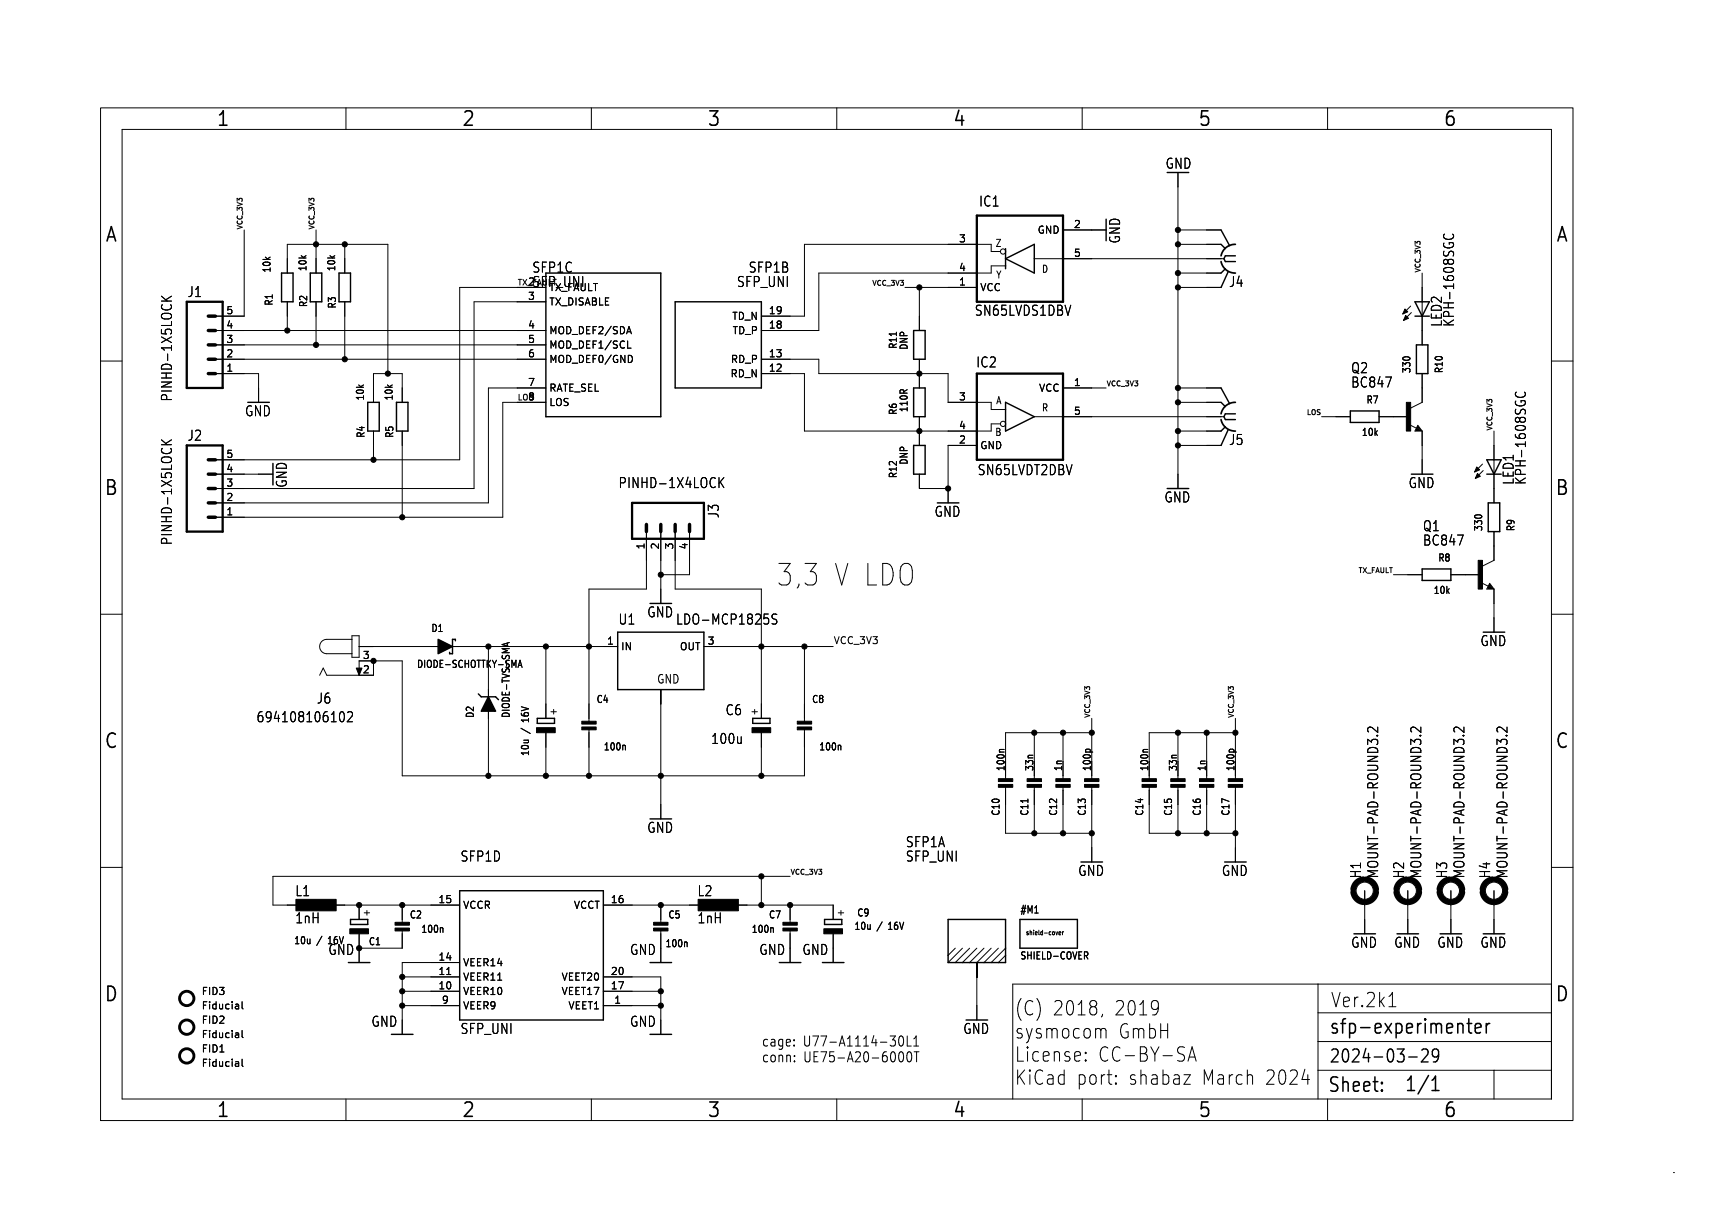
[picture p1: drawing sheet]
<svg xmlns="http://www.w3.org/2000/svg" width="306mm" height="217mm" viewBox="0 0 306 217" stroke-linecap="round" stroke-linejoin="round" font-family="sans-serif">
<g fill="none" stroke="#000" stroke-width=".18">
<path d="M17.8 19.1h260.3v179h-260.3zM61.2 19.1v3.8M104.6 19.1v3.8M148 19.1v3.8M191.3 19.1v3.8M234.7 19.1v3.8M21.6 22.9h252.7v171.4h-252.7zM208.3 30.5v55.9M28.5 53.2h1.8M28.5 52.4l1.1 .8M30.3 52.4l-1 .6M38.1 58.4h58.4"/>
<path d="M43.2 40.7v15.2h-5.1M50.8 48.3v-5.1h17.8v22.9M50.8 53.4v5M55.9 40.7v7.6M55.9 53.4v7.6M61 43.2v5.1M61 53.4v10.1M96.5 53.4h-12.7v33h-45.7M96.5 50.8h-15.2v30.5h-43.2M110.9 58.7h.6M111.2 57.8l.4 1.2M160 50.8h12.7"/>
<path d="M162.6 50.8v7.6M176.8 44.5h-1.5v-1.3h-33.1v12.7h-7.6M177.8 47h-2.5v1.3h-30.5v10.1h-10.2M182.9 45.7h33.5M188 40.7h7.6M208.3 50.8h7.6M208.3 43.2h7.6M208.3 48.3h7.6M208.3 40.7h7.6M249.4 54.1l-1.4 1.4M249.6 55.3l-1.4 1.4M251.5 48.3v12.7"/>
<path d="M255.4 41.4l-.1 .1a.51 .51 0 0 0 .4 .8h.6a.68 .68 0 0 0 .7-.6l-.2-.3M17.8 63.8h3.8M28.5 78.6h1.8M28.5 77.8l1.1 .8M30.3 77.8l-1 .6M38.1 66.1h7.6v5M38.1 63.5h58.4M38.1 61h58.4M66 71.1v-5h5.1v5M66 76.2v5.1M71.1 76.2v15.3M96.5 71.1h-7.6v20.4h-50.8"/>
<path d="M96.5 68.6h-10.1v20.3h-48.3M111 61.6h.6M111.6 62.9l.2 .5-.2 .6M134.6 66.1h7.6v10.1h33.1v-1.2h1.5M134.6 63.5h10.2v2.6h22.8v5h7.7v1.3h2.5M162.6 63.5v5.1M162.6 73.7v5.1M172.7 78.8h-5.1v10.1M182.9 73.7h33.5M188 68.6h7.6M208.3 68.6h7.6M208.3 71.1h7.6"/>
<path d="M208.3 76.2h7.6M208.3 78.8h7.6M233.7 73.7h5.1M243.8 73.7h5.1M249.2 75.1l1.3 .6M250.7 75.2l.8 1h-1.3zM251.5 66.1v5l-2.1 1.1M251.5 76.2v7.6M264.2 76.2v12.7M268.1 69.3l-.1 .1a.51 .51 0 0 0 .4 .8l.6 .1a.68 .68 0 0 0 .7-.7l-.2-.3M274.3 63.8h3.8M38.1 83.8h10.2"/>
<path d="M114.3 94v10.2h-10.2v23.6M116.8 94v12.7M119.4 94v10.2h15.2v22.8M121.9 94v7.6h-5.1M127.1 84.4v1.8M127.3 85.2l.7 1M128 84.4l-.9 1.1M162.6 83.8v2.6h5M262.1 82.1l-1.4 1.4M262.3 83.2l-1.4 1.4M264.2 94v5.1l-2.1 1M17.8 108.6h3.8"/>
<path d="M62.2 113.1h-4.4a1.27 1.27 0 0 0-1.3 1.2 1.27 1.27 0 0 0 1.3 1.3h4.4M62.2 112.4h1.3v3.8h-1.3zM63.5 114.3h45.7M63.5 119.4v-2.5h7.6v20.3h71.1v-8.4M66 116.9v2.5h-8.2l-.7-1.3-.6 1.3M86.4 114.3v22.9M89.7 113.7v.5M90.1 113.6l-1.3 .4 1.3 .3M91.6 118l.4-1.3 .3 1.3M91.7 117.7h.5M96.5 114.3v12.7M124.5 114.3h22.8"/>
<path d="M137.4 108.7l-.6-.1-.3 .3 .1 .4 .7 .4v.5l-.2 .2-.6-.1M142.2 114.3v13.5M246.4 101.6h5.1M256.5 101.6h5.1M261.9 103l1.3 .7M263.4 103.1l.8 1.1h-1.3zM264.2 104.2v7.6M274.3 108.6h3.8M60 126.5l.2-.5 .3-.1a1.23 1.23 0 0 1 0 1.7l-.3-.1-.2-.5M61.5 126l.2-.1h.3l.3 .1v.4v.2l-.9 1h.9M96.5 129.6v7.6M104.1 128.8v8.4"/>
<path d="M110.4 131.8l.2 .2v.6M116.8 121.9v22.9M134.6 129.6v7.6M148.5 131.8l.2 .2v.6M177.6 132.5h-.7l-.2 .2M177.8 139v8.3h15.2M182.9 129.6v8.3M182.9 139v8.3M188 129.6v8.3M188 139v8.3M192 132.6l.2-.1 .5 .1M193 127v10.9"/>
<path d="M193 139v13.4M193 129.6h-15.2v8.3M203 132.5h-.7l-.2 .2M203.2 139v8.3h15.2M208.3 129.6v8.3M208.3 139v8.3M213.4 129.6v8.3M213.4 139v8.3M217.4 132.6l.2-.1 .5 .1M218.4 129.6h-15.2v8.3M218.4 127v10.9M218.4 139v13.4"/>
<path d="M243.4 130.1h.2M243.6 128.6v.9l-1-.9h-.3h-.3l-.2 .3v.3l.2 .2M251.1 130.1h.1M251.2 128.6v.9l-1-.9h-.2h-.4l-.2 .3v.3l.2 .2M258.7 130.1h.1M258.8 128.6v.9l-1-.9h-.2h-.4l-.1 .3v.3l.1 .2M266.3 130.1h.2M266.5 128.6v.9l-1-.9h-.3h-.3l-.2 .3v.3l.2 .2M17.8 153.4h3.8M134.6 155v5M139.7 155h-91.4v5h5M241.3 157.5v7.6"/>
<path d="M248.9 157.5v7.6M256.5 157.5v7.6M264.2 157.5v7.6M274.3 153.4h3.8M42.1 177.6l.1 .8M42.2 178.3l-.1 .1M42.2 177.9h-.1M42.8 177.1v1.1l.2 .2M58.4 160h22.9M63.5 160v2.6M63.5 165.1v5.1M71.1 160v3.3"/>
<path d="M71.1 164.4v3.3h-7.6M71.1 177.8h10.2M71.1 175.3h10.2M71.1 172.7h10.2M78.2 164l.1 .2v.7M79 172.3h.7M81.3 170.2h-10.2v12.7M106.7 172.7h10.1v10.2M106.7 160h17.8M106.7 177.8h10.1M106.7 175.3h10.1M116.8 160v3.3"/>
<path d="M116.8 164.4v5.8M121.3 166.6l.2 .2v.6M129.5 160h17.8v2.6M136.6 164l.1 .2v.7M139.7 160v3.3M139.7 164.4v5.8M147.3 165.1v5.1M168.9 167.7l-1.3 1.2M170.2 167.7l-2.6 2.5M171.4 167.7l-2.5 2.5M172.7 167.7l-2.5 2.5M174 167.7l-2.6 2.5"/>
<path d="M175.3 167.7l-2.6 2.5v10.2M176.5 167.7l-2.5 2.5M177.8 168.9l-1.3 1.3M177.8 167.7l-2.5 2.5M183 161.5h.6M186.7 164.8l.1 .5 .2-.5M187.2 165h.4l-.1-.2-.3 .1 .1 .4h.2M187.9 164.8v.5M188.1 164.8l-.2 .1M191.7 168.3h.5l.2 .3-.1 .3-.6 .1M192 169l.4 .6M194.9 179.3l-.2 .5"/>
<path d="M204.7 177.2l.1 .2-.1 1.5M204.8 178l-.1 .3M233 174v20.3M233 179.1h41.3M245.6 178h1.2M274.3 174h-95.2v20.3M42.1 182.7l.1 .8M42.1 187.8l.1 .8M42.2 183.4l-.1 .1M42.2 182.9l-.1 .1M42.2 188.5l-.1 .1M42.2 188l-.1 .1"/>
<path d="M42.8 182.2v1.1l.2 .2M42.8 187.3v1.1l.2 .2M61.2 194.3v3.8M104.6 194.3v3.8M140.4 184.8v.2M140.4 183.9v.1M140.5 187.6v.2M140.5 186.7v.1M148 194.3v3.8M159.1 183.3l.3-.1a1.23 1.23 0 0 1 0 1.8h-.1a1.32 1.32 0 0 1-.2-1.7zM159.1 186.1l.3-.1a1.23 1.23 0 0 1 0 1.8l-.3-.1M160.4 183.2v1.8h.7"/>
<path d="M160.6 186.1l.2-.1a1.23 1.23 0 0 1 0 1.8h-.1a1.32 1.32 0 0 1-.1-1.7zM161.6 183.7l.4-.5v1.8M161.6 185h.8M161.6 186h.9M162.1 186v1.8M191.3 194.3v3.8M192 187.4l.1 .1-.1 .1M192 187.4l-.1 .1 .1 .1M192 186.1v.2M192 187.4v.2M192 186.1l.1 .1-.1 .1M192 186.1l-.1 .1 .1 .1"/>
<path d="M194.6 182.2l.3-.3 .6 .1 .1 1.6M197.3 191.5l.1 .1-.1 .1M197.3 191.5l-.1 .1 .1 .1M197.3 190.2v.2M197.3 191.5v.2M197.3 190.2l.1 .1-.1 .1M197.3 190.2l-.1 .1 .1 .1M209.3 190h1.2l-1.2 1.7h1.2M210.1 187.6l.7-2.5 .7 2.5M210.3 186.9h1M230.2 190.9h1.3M233 184.2h41.3"/>
<path d="M233 189.3h41.3M234.7 194.3v3.8M264.2 189.3v5M295.9 207.3h.1"/>
<circle cx="177.4" cy="44.5" r=".46"/>
<circle cx="177.4" cy="75" r=".46"/>
<circle cx="241.3" cy="157.5" r="1.52"/>
<circle cx="248.9" cy="157.5" r="1.52"/>
<circle cx="256.5" cy="157.5" r="1.52"/>
<circle cx="264.2" cy="157.5" r="1.52"/>
</g>
<g fill="none" stroke="#000" stroke-width=".51">
<circle cx="33" cy="176.6" r="1.27"/>
<circle cx="33" cy="186.7" r="1.27"/>
<circle cx="33" cy="181.6" r="1.27"/>
</g>
<path d="M172.7 38.1h15.3v15.3h-15.3zM33 53.4h6.4v15.2h-6.4zM33 78.8h6.4v15.2h-6.4zM172.7 66.1h15.3v15.2h-15.3zM111.8 88.9h12.7v6.4h-12.7z" fill="none" stroke="#000" stroke-width=".41"/>
<g fill="none" stroke="#000" stroke-width=".61">
<path d="M36.8 58.4h1.3M36.8 55.9h1.3M36.8 66.1h1.3M36.8 63.5h1.3M36.8 61h1.3M36.8 91.5h1.3M36.8 88.9h1.3M36.8 86.4h1.3M36.8 83.8h1.3M36.8 81.3h1.3M114.3 92.7v1.3M116.8 92.7v1.3"/>
<path d="M119.4 92.7v1.3M121.9 92.7v1.3"/>
</g>
<g fill="none" stroke="#000" stroke-width=".25">
<path d="M49.8 48.3h2v5.1h-2zM54.9 48.3h2v5.1h-2zM59.9 48.3h2.1v5.1h-2.1zM96.5 48.3h20.3v25.4h-20.3zM119.4 53.4h15.2v15.2h-15.2zM161.5 58.4h2.1v5.1h-2.1zM177.8 44v3.5M177.8 45.7l5.1-2.5v5.1zM215.9 40.7l1.5 2.8M215.9 43.2l.8 .8M216.7 47.5l-.8 .8M217.2 48l-1.3 2.8"/>
<path d="M218.4 45.2h-1.7l-.3 .5 .3 .6h1.7M250.2 53.4h2.5l-1.2 2.5zM250.2 55.9h2.5M65 71.1h2.1v5.1h-2.1zM70.1 71.1h2v5.1h-2zM161.5 68.6h2.1v5.1h-2.1zM161.5 78.8h2.1v5h-2.1zM177.8 71.1l5.1 2.6-5.1 2.5zM215.9 68.6l1.5 2.8M215.9 71.1l.8 .8M216.7 75.5l-.8 .7M217.2 76l-1.3 2.8"/>
<path d="M218.4 73.2h-1.7l-.3 .5 .3 .5h1.7M238.8 72.7h5v2h-5zM250.4 61h2.1v5.1h-2.1zM250.7 75.7l.1 .3h-.4l.3-.5 .5 .6h-.8M262.9 83.8h2.5M262.9 81.3h2.5l-1.2 2.5zM263.1 88.9h2.1v5.1h-2.1zM80.5 113.3v-.2h-.5v2.5h-.5v-.3M109.2 111.8h15.3v10.1h-15.3zM251.5 100.6h5v2h-5zM263.4 103.7l.1 .2h-.4l.3-.5 .5 .6h-.8M84.6 122.7l.5 .5h2.5l.5 .5"/>
<path d="M95 127h3v.9h-3zM133.1 127h3v.9h-3zM81.3 157.5h25.4v22.9h-25.4zM61.6 170.2h3.8M62 162.6h3v.9h-3zM114.9 170.2h3.8M137.8 170.2h3.8M145.4 170.2h3.8M145.8 162.6h3v.9h-3zM167.6 162.6h10.2v7.6h-10.2zM180.3 162.6h10.2v5.1h-10.2zM69.2 182.9h3.8"/>
<path d="M114.9 182.9h3.8"/>
</g>
<path d="M77.5 113.1l2.5 1.2-2.5 1.3zM86.4 123.2l1.2 2.6h-2.5z" fill="#000" stroke="#000" stroke-width=".25"/>
<g fill="#000" stroke="#000" stroke-width=".18">
<path d="M248.4 54.6l.5 .5-.9 .4zM248.5 55.8l.5 .5-.8 .4zM248.7 71.1h.7v5.1h-.7zM261.1 82.6l.5 .5-.9 .4zM261.2 83.7l.5 .5-.8 .4zM63 118.1h1l-.5 1.3zM261.4 99.1h.7v5.1h-.7zM94.9 128.7h3.3v.9h-3.3zM102.9 127.5h2.5v.5h-2.5zM102.9 128.5h2.5v.6h-2.5zM133 128.7h3.3v.9h-3.3zM141 127.5h2.5v.5h-2.5z"/>
<path d="M141 128.5h2.5v.6h-2.5zM176.5 137.7h2.6v.5h-2.6zM176.5 138.7h2.6v.5h-2.6zM181.6 137.7h2.5v.5h-2.5zM181.6 138.7h2.5v.5h-2.5zM186.7 137.7h2.5v.5h-2.5zM186.7 138.7h2.5v.5h-2.5zM191.8 137.7h2.5v.5h-2.5zM191.8 138.7h2.5v.5h-2.5zM201.9 137.7h2.6v.5h-2.6zM201.9 138.7h2.6v.5h-2.6zM207 137.7h2.5v.5h-2.5z"/>
<path d="M207 138.7h2.5v.5h-2.5zM212.1 137.7h2.5v.5h-2.5zM212.1 138.7h2.5v.5h-2.5zM217.2 137.7h2.5v.5h-2.5zM217.2 138.7h2.5v.5h-2.5zM52.3 159h7.1v2.1h-7.1zM61.8 164.2h3.4v.9h-3.4zM69.8 163.1h2.6v.5h-2.6zM69.8 164.1h2.6v.5h-2.6zM115.6 163.1h2.5v.5h-2.5zM115.6 164.1h2.5v.5h-2.5zM123.4 159h7.2v2.1h-7.2z"/>
<path d="M138.4 163.1h2.6v.5h-2.6zM138.4 164.1h2.6v.5h-2.6zM145.7 164.2h3.3v.9h-3.3z"/>
<circle cx="50.8" cy="58.4" r=".46"/>
<circle cx="55.9" cy="43.2" r=".46"/>
<circle cx="61" cy="43.2" r=".46"/>
<circle cx="162.6" cy="50.8" r=".46"/>
<circle cx="208.3" cy="43.2" r=".46"/>
<circle cx="208.3" cy="48.3" r=".46"/>
<circle cx="208.3" cy="40.7" r=".46"/>
<circle cx="208.3" cy="50.8" r=".46"/>
<circle cx="55.9" cy="61" r=".46"/>
<circle cx="61" cy="63.5" r=".46"/>
<circle cx="68.6" cy="66.1" r=".46"/>
<circle cx="162.6" cy="66.1" r=".46"/>
<circle cx="162.6" cy="76.2" r=".46"/>
<circle cx="208.3" cy="68.6" r=".46"/>
<circle cx="208.3" cy="76.2" r=".46"/>
<circle cx="208.3" cy="78.8" r=".46"/>
<circle cx="208.3" cy="71.1" r=".46"/>
<circle cx="66" cy="81.3" r=".46"/>
<circle cx="71.1" cy="91.5" r=".46"/>
<circle cx="167.6" cy="86.4" r=".46"/>
<circle cx="66" cy="116.9" r=".46"/>
<circle cx="86.4" cy="114.3" r=".46"/>
<circle cx="96.5" cy="114.3" r=".46"/>
<circle cx="104.1" cy="114.3" r=".46"/>
<circle cx="116.8" cy="101.6" r=".46"/>
<circle cx="134.6" cy="114.3" r=".46"/>
<circle cx="142.2" cy="114.3" r=".46"/>
<circle cx="86.4" cy="137.2" r=".46"/>
<circle cx="96.5" cy="137.2" r=".46"/>
<circle cx="104.1" cy="137.2" r=".46"/>
<circle cx="116.8" cy="137.2" r=".46"/>
<circle cx="134.6" cy="137.2" r=".46"/>
<circle cx="182.9" cy="129.6" r=".46"/>
<circle cx="188" cy="129.6" r=".46"/>
<circle cx="193" cy="129.6" r=".46"/>
<circle cx="208.3" cy="129.6" r=".46"/>
<circle cx="213.4" cy="129.6" r=".46"/>
<circle cx="218.4" cy="129.6" r=".46"/>
<circle cx="134.6" cy="155" r=".46"/>
<circle cx="182.9" cy="147.3" r=".46"/>
<circle cx="188" cy="147.3" r=".46"/>
<circle cx="193" cy="147.3" r=".46"/>
<circle cx="208.3" cy="147.3" r=".46"/>
<circle cx="213.4" cy="147.3" r=".46"/>
<circle cx="218.4" cy="147.3" r=".46"/>
<circle cx="63.5" cy="167.7" r=".46"/>
<circle cx="63.5" cy="160" r=".46"/>
<circle cx="71.1" cy="177.8" r=".46"/>
<circle cx="71.1" cy="172.7" r=".46"/>
<circle cx="71.1" cy="160" r=".46"/>
<circle cx="71.1" cy="175.3" r=".46"/>
<circle cx="116.8" cy="177.8" r=".46"/>
<circle cx="116.8" cy="160" r=".46"/>
<circle cx="116.8" cy="175.3" r=".46"/>
<circle cx="134.6" cy="160" r=".46"/>
<circle cx="139.7" cy="160" r=".46"/>
</g>
<g fill="none" stroke="#000" stroke-width="1">
<path d="M239.3 157.8a2.05 2.05 0 0 0 1.7 1.7M241 155.5a2.05 2.05 0 0 0-1.7 1.8M241.6 155.5a2.05 2.05 0 0 1 1.7 1.8M243.3 157.8a2.05 2.05 0 0 1-1.7 1.7M246.9 157.8a2.05 2.05 0 0 0 1.8 1.7M248.7 155.5a2.05 2.05 0 0 0-1.8 1.8M249.2 155.5a2.05 2.05 0 0 1 1.8 1.8M251 157.8a2.05 2.05 0 0 1-1.8 1.7M254.5 157.8a2.05 2.05 0 0 0 1.8 1.7M256.3 155.5a2.05 2.05 0 0 0-1.8 1.8M256.8 155.5a2.05 2.05 0 0 1 1.8 1.8M258.6 157.8a2.05 2.05 0 0 1-1.8 1.7"/>
<path d="M262.1 157.8a2.05 2.05 0 0 0 1.8 1.7M263.9 155.5a2.05 2.05 0 0 0-1.8 1.8M264.4 155.5a2.05 2.05 0 0 1 1.8 1.8M266.2 157.8a2.05 2.05 0 0 1-1.8 1.7"/>
</g>
<path d="M244.3 192.7l.1 .1-.1 .2M244.3 191.4l.1 .1-.1 .1M253.2 192.8h1.2M253.2 191l.6-.7v2.5M259.4 181h.8M259.7 180.1v2.2l.1 .3 .4 .1M260.8 181.8l1.1-.2-.1-.5-.6-.1-.4 .3 .1 1.3 .3 .1 .6-.1M262.8 181v1.7M263.4 181a.56 .56 0 0 0-.6 .5" fill="none" stroke="#000" stroke-width=".27"/>
<path d="M249.1 186.9h1.5M251.4 185.7l.3-.2h.4a.65 .65 0 0 1 .3 1l-1.1 1.3h1.2M254.4 186.5l-.4 .4-.6-.1-.1-.3v-.6l.1-.3 .6-.1 .3 .2a1.64 1.64 0 0 1-.5 2.1h-.4" fill="none" stroke="#000" stroke-width=".24"/>
<path d="M215.9 46.3a2.54 2.54 0 0 0 2.5 2M218.4 43.2a2.54 2.54 0 0 0-2.5 2M215.9 74.2a2.54 2.54 0 0 0 2.5 2M218.4 71.1a2.54 2.54 0 0 0-2.5 2.1" fill="none" stroke="#000" stroke-width=".3"/>
<g font-size="5.3">
<text x="137.2" y="103.9">3,3</text>
<text x="147.1" y="103.9">V LDO</text>
</g>
<g font-size="3.5">
<text x="38.2" y="22.7">1</text>
<text x="81.6" y="22.7">2</text>
<text x="125" y="22.7">3</text>
<text x="168.4" y="22.7">4</text>
<text x="211.8" y="22.7">5</text>
<text x="255.1" y="22.7">6</text>
<text x="18.5" y="43.2">A</text>
<text x="275" y="43.2">A</text>
<text x="18.3" y="87.9">B</text>
<text x="274.9" y="87.9">B</text>
<text x="18.3" y="132.7">C</text>
<text x="274.9" y="132.7">C</text>
<text x="18.3" y="177.5">D</text>
<text x="179.3" y="179.8">(C)</text>
<text x="186" y="179.8">2018,</text>
<text x="197" y="179.8">2019</text>
<text x="235.2" y="178.3">Ver.2k1</text>
<text x="274.9" y="177.5">D</text>
<text x="179.3" y="183.9">sysmocom</text>
<text x="197.6" y="183.9">GmbH</text>
<text x="234.9" y="183.2">sfp-experimenter</text>
<text x="179.3" y="188">License:</text>
<text x="194.1" y="188">CC-BY-SA</text>
<text x="38.2" y="197.9">1</text>
<text x="81.6" y="197.9">2</text>
<text x="125" y="197.9">3</text>
<text x="168.4" y="197.9">4</text>
<text x="179.3" y="192.1">KiCad</text>
<text x="190.2" y="192.1">port:</text>
<text x="199.4" y="192.1">shabaz</text>
<text x="211.8" y="197.9">5</text>
<text x="212.4" y="192.1">March</text>
<text x="223.6" y="192.1">2024</text>
<text x="234.7" y="193.5">Sheet:</text>
<text x="248.3" y="193.3">1/1</text>
<text x="255.1" y="197.9">6</text>
</g>
<text font-size="3.2" x="234.9" y="188.2">2024-03-29</text>
<g font-size="2.5">
<text x="206" y="30.1">GND</text>
<text x="173" y="36.7">IC1</text>
<text x="198.3" y="43.2" transform="rotate(-90 198.3 43.2)">GND</text>
<text x="33.1" y="52.7">J1</text>
<text x="94" y="48.4">SFP1C</text>
<text x="94" y="51">SFP_UNI</text>
<text x="130.2" y="51">SFP_UNI</text>
<text x="132.3" y="48.4">SFP1B</text>
<text x="217.2" y="51">J4</text>
<text x="172.3" y="56">SN65LVDS1DBV</text>
<text x="255.2" y="57.9" transform="rotate(-90 255.2 57.9)">LED2</text>
<text x="257.3" y="57.9" transform="rotate(-90 257.3 57.9)">KPH-1608SGC</text>
<text x="172.5" y="65.2">IC2</text>
<text x="30.6" y="71.1" transform="rotate(-90 30.6 71.1)">PINHD-1X5LOCK</text>
<text x="238.8" y="66.2">Q2</text>
<text x="238.8" y="68.7">BC847</text>
<text x="43.2" y="73.8">GND</text>
<text x="33.1" y="78.1">J2</text>
<text x="217.2" y="78.9">J5</text>
<text x="50.9" y="86.3" transform="rotate(-90 50.9 86.3)">GND</text>
<text x="109.3" y="86.5">PINHD-1X4LOCK</text>
<text x="172.8" y="84.2">SN65LVDT2DBV</text>
<text x="205.8" y="89.1">GND</text>
<text x="249" y="86.5">GND</text>
<text x="267.9" y="85.8" transform="rotate(-90 267.9 85.8)">LED1</text>
<text x="270" y="85.8" transform="rotate(-90 270 85.8)">KPH-1608SGC</text>
<text x="127.3" y="91.7" transform="rotate(-90 127.3 91.7)">J3</text>
<text x="165.2" y="91.6">GND</text>
<text x="251.5" y="94.1">Q1</text>
<text x="30.6" y="96.5" transform="rotate(-90 30.6 96.5)">PINHD-1X5LOCK</text>
<text x="251.5" y="96.7">BC847</text>
<text x="109.3" y="110.7">U1</text>
<text x="114.4" y="109.4">GND</text>
<text x="119.4" y="110.7">LDO-MCP1825S</text>
<text x="261.7" y="114.5">GND</text>
<text x="55.9" y="124.6">J6</text>
<text x="45.3" y="127.9">694108106102</text>
<text x="125.7" y="131.8">100u</text>
<text x="128.2" y="126.7">C6</text>
<text x="114.4" y="147.5">GND</text>
<text x="81.3" y="152.6">SFP1D</text>
<text x="160.1" y="152.6">SFP_UNI</text>
<text x="160.1" y="150">SFP1A</text>
<text x="190.6" y="155.1">GND</text>
<text x="216" y="155.1">GND</text>
<text x="240.9" y="155.4" transform="rotate(-90 240.9 155.4)">H1</text>
<text x="243.9" y="155.4" transform="rotate(-90 243.9 155.4)">MOUNT-PAD-ROUND3.2</text>
<text x="248.5" y="155.4" transform="rotate(-90 248.5 155.4)">H2</text>
<text x="251.5" y="155.4" transform="rotate(-90 251.5 155.4)">MOUNT-PAD-ROUND3.2</text>
<text x="256.1" y="155.4" transform="rotate(-90 256.1 155.4)">H3</text>
<text x="259.1" y="155.4" transform="rotate(-90 259.1 155.4)">MOUNT-PAD-ROUND3.2</text>
<text x="263.7" y="155.4" transform="rotate(-90 263.7 155.4)">H4</text>
<text x="266.8" y="155.4" transform="rotate(-90 266.8 155.4)">MOUNT-PAD-ROUND3.2</text>
<text x="52.1" y="158.7">L1</text>
<text x="123.2" y="158.7">L2</text>
<text x="52.1" y="163.5">1nH</text>
<text x="123.2" y="163.5">1nH</text>
<text x="238.8" y="167.8">GND</text>
<text x="246.4" y="167.8">GND</text>
<text x="254.1" y="167.8">GND</text>
<text x="261.7" y="167.8">GND</text>
<text x="58" y="169.1">GND</text>
<text x="111.3" y="169.1">GND</text>
<text x="134.2" y="169.1">GND</text>
<text x="141.8" y="169.1">GND</text>
<text x="65.6" y="181.8">GND</text>
<text x="81.3" y="183">SFP_UNI</text>
<text x="111.3" y="181.8">GND</text>
<text x="134.6" y="185.2">cage:</text>
<text x="142" y="185.2">U77-A1114-30L1</text>
<text x="170.2" y="183">GND</text>
<text x="134.6" y="188">conn:</text>
<text x="142" y="188">UE75-A20-6000T</text>
</g>
<text font-size="2.1" x="116.1" y="121.1">GND</text>
<g font-size="1.8">
<text x="183.4" y="41.5">GND</text>
<text x="189.8" y="40.4">2</text>
<text x="169.5" y="43">3</text>
<text x="175.9" y="43.9">Z</text>
<text x="189.8" y="45.5">5</text>
<text x="48" y="48.3" transform="rotate(-90 48 48.3)">10k</text>
<text x="54.4" y="48.1" transform="rotate(-90 54.4 48.1)">10k</text>
<text x="59.5" y="48.1" transform="rotate(-90 59.5 48.1)">10k</text>
<text x="93.3" y="50.6">2</text>
<text x="93.3" y="53.1">3</text>
<text x="97" y="51.7">TX_FAULT</text>
<text x="169.5" y="50.6">1</text>
<text x="169.5" y="48">4</text>
<text x="173.2" y="51.7">VCC</text>
<text x="176" y="49.5">Y</text>
<text x="184.1" y="48.4">D</text>
<text x="39.9" y="58.2">4</text>
<text x="39.9" y="55.7">5</text>
<text x="48.4" y="54.2" transform="rotate(-90 48.4 54.2)">R1</text>
<text x="54.5" y="54.4" transform="rotate(-90 54.5 54.4)">R2</text>
<text x="59.6" y="54.7" transform="rotate(-90 59.6 54.7)">R3</text>
<text x="93.3" y="58.2">4</text>
<text x="97" y="54.2">TX_DISABLE</text>
<text x="97" y="59.3">MOD_DEF2/SDA</text>
<text x="129.4" y="56.8">TD_N</text>
<text x="129.4" y="59.3">TD_P</text>
<text x="135.8" y="58.2">18</text>
<text x="135.8" y="55.7">19</text>
<text x="39.9" y="65.8">1</text>
<text x="39.9" y="63.3">2</text>
<text x="39.9" y="60.7">3</text>
<text x="93.3" y="60.7">5</text>
<text x="93.3" y="63.3">6</text>
<text x="97" y="61.8">MOD_DEF1/SCL</text>
<text x="97" y="64.4">MOD_DEF0/GND</text>
<text x="129.1" y="64.4">RD_P</text>
<text x="135.8" y="65.8">12</text>
<text x="135.8" y="63.3">13</text>
<text x="158.8" y="61.8" transform="rotate(-90 158.8 61.8)">R11</text>
<text x="160.7" y="61.9" transform="rotate(-90 160.7 61.9)">DNP</text>
<text x="64.6" y="70.9" transform="rotate(-90 64.6 70.9)">10k</text>
<text x="69.6" y="70.9" transform="rotate(-90 69.6 70.9)">10k</text>
<text x="93.3" y="68.4">7</text>
<text x="93.3" y="70.9">8</text>
<text x="97" y="69.5">RATE_SEL</text>
<text x="129.1" y="66.9">RD_N</text>
<text x="169.5" y="70.9">3</text>
<text x="176" y="71.7">A</text>
<text x="183.6" y="69.5">VCC</text>
<text x="189.8" y="68.4">1</text>
<text x="241.5" y="71.6">R7</text>
<text x="249.6" y="66.1" transform="rotate(-90 249.6 66.1)">330</text>
<text x="255.3" y="66.1" transform="rotate(-90 255.3 66.1)">R10</text>
<text x="64.7" y="77.5" transform="rotate(-90 64.7 77.5)">R4</text>
<text x="69.8" y="77.5" transform="rotate(-90 69.8 77.5)">R5</text>
<text x="97" y="72">LOS</text>
<text x="158.8" y="73.5" transform="rotate(-90 158.8 73.5)">R6</text>
<text x="160.7" y="73" transform="rotate(-90 160.7 73)">110R</text>
<text x="169.5" y="76">4</text>
<text x="175.9" y="77.3">B</text>
<text x="184.1" y="73">R</text>
<text x="189.8" y="73.4">5</text>
<text x="240.7" y="77.3">10k</text>
<text x="39.9" y="83.6">4</text>
<text x="39.9" y="81.1">5</text>
<text x="160.7" y="82.3" transform="rotate(-90 160.7 82.3)">DNP</text>
<text x="169.5" y="78.5">2</text>
<text x="173.2" y="79.6">GND</text>
<text x="39.9" y="88.7">2</text>
<text x="39.9" y="86.1">3</text>
<text x="158.8" y="84.7" transform="rotate(-90 158.8 84.7)">R12</text>
<text x="39.9" y="91.2">1</text>
<text x="262.3" y="94" transform="rotate(-90 262.3 94)">330</text>
<text x="268" y="94" transform="rotate(-90 268 94)">R9</text>
<text x="114" y="97.3" transform="rotate(-90 114 97.3)">1</text>
<text x="116.6" y="97.3" transform="rotate(-90 116.6 97.3)">2</text>
<text x="119.1" y="97.3" transform="rotate(-90 119.1 97.3)">3</text>
<text x="121.7" y="97.3" transform="rotate(-90 121.7 97.3)">4</text>
<text x="254.2" y="99.5">R8</text>
<text x="253.4" y="105.2">10k</text>
<text x="76.2" y="112">D1</text>
<text x="64.1" y="119.2">2</text>
<text x="64.1" y="116.6">3</text>
<text x="73.6" y="118.3">DIODE-SCHOTTKY-SMA</text>
<text x="107.2" y="114.1">1</text>
<text x="109.7" y="115.2">IN</text>
<text x="120.1" y="115.2">OUT</text>
<text x="125" y="114.1">3</text>
<text x="105.4" y="124.5">C4</text>
<text x="143.5" y="124.5">C8</text>
<text x="84" y="127.1" transform="rotate(-90 84 127.1)">D2</text>
<text x="90.3" y="127.1" transform="rotate(-90 90.3 127.1)">DIODE-TVS-SMA</text>
<text x="93.7" y="129.7" transform="rotate(-90 93.7 129.7)">/</text>
<text x="93.7" y="127.5" transform="rotate(-90 93.7 127.5)">16V</text>
<text x="98.7" y="126.6" transform="rotate(-90 98.7 126.6)">+</text>
<text x="134.2" y="126.6" transform="rotate(-90 134.2 126.6)">+</text>
<text x="93.7" y="133.8" transform="rotate(-90 93.7 133.8)">10u</text>
<text x="106.7" y="132.9">100n</text>
<text x="144.8" y="132.9">100n</text>
<text x="177.8" y="136.4" transform="rotate(-90 177.8 136.4)">100n</text>
<text x="182.9" y="136.4" transform="rotate(-90 182.9 136.4)">33n</text>
<text x="188" y="136.4" transform="rotate(-90 188 136.4)">1n</text>
<text x="193.1" y="136.4" transform="rotate(-90 193.1 136.4)">100p</text>
<text x="203.2" y="136.4" transform="rotate(-90 203.2 136.4)">100n</text>
<text x="208.3" y="136.4" transform="rotate(-90 208.3 136.4)">33n</text>
<text x="213.4" y="136.4" transform="rotate(-90 213.4 136.4)">1n</text>
<text x="218.5" y="136.4" transform="rotate(-90 218.5 136.4)">100p</text>
<text x="177" y="144.3" transform="rotate(-90 177 144.3)">C10</text>
<text x="182" y="144.3" transform="rotate(-90 182 144.3)">C11</text>
<text x="187.1" y="144.3" transform="rotate(-90 187.1 144.3)">C12</text>
<text x="192.2" y="144.3" transform="rotate(-90 192.2 144.3)">C13</text>
<text x="202.4" y="144.3" transform="rotate(-90 202.4 144.3)">C14</text>
<text x="207.4" y="144.3" transform="rotate(-90 207.4 144.3)">C15</text>
<text x="212.5" y="144.3" transform="rotate(-90 212.5 144.3)">C16</text>
<text x="217.6" y="144.3" transform="rotate(-90 217.6 144.3)">C17</text>
<text x="77.4" y="159.8">15</text>
<text x="81.8" y="160.9">VCCR</text>
<text x="101.4" y="160.9">VCCT</text>
<text x="107.9" y="159.8">16</text>
<text x="180.3" y="161.7">#M1</text>
<text x="51.9" y="167.2">10u</text>
<text x="56" y="167.2">/</text>
<text x="58.2" y="167.2">16V</text>
<text x="65.1" y="167.4">C1</text>
<text x="65.6" y="162.2" transform="rotate(-90 65.6 162.2)">+</text>
<text x="72.4" y="162.6">C2</text>
<text x="74.4" y="165.2">100n</text>
<text x="117.6" y="167.7">100n</text>
<text x="118.1" y="162.6">C5</text>
<text x="132.8" y="165.2">100n</text>
<text x="135.9" y="162.6">C7</text>
<text x="149.5" y="162.2" transform="rotate(-90 149.5 162.2)">+</text>
<text x="151" y="164.6">10u</text>
<text x="151.5" y="162.3">C9</text>
<text x="155.1" y="164.6">/</text>
<text x="157.3" y="164.6">16V</text>
<text x="77.4" y="172.5">11</text>
<text x="77.4" y="170">14</text>
<text x="81.8" y="173.6">VEER11</text>
<text x="81.8" y="171.1">VEER14</text>
<text x="99.2" y="173.6">VEET20</text>
<text x="107.9" y="172.5">20</text>
<text x="180.3" y="169.9">SHIELD-COVER</text>
<text x="35.6" y="176.1">FID3</text>
<text x="35.6" y="178.7">Fiducial</text>
<text x="77.4" y="175">10</text>
<text x="78" y="177.6">9</text>
<text x="81.8" y="176.1">VEER10</text>
<text x="81.8" y="178.7">VEER9</text>
<text x="99.2" y="176.1">VEET17</text>
<text x="100.4" y="178.7">VEET1</text>
<text x="107.9" y="175">17</text>
<text x="108.5" y="177.6">1</text>
<text x="35.6" y="181.2">FID2</text>
<text x="35.6" y="183.8">Fiducial</text>
<text x="35.6" y="186.3">FID1</text>
<text x="35.6" y="188.8">Fiducial</text>
</g>
<text font-size="1.7" x="147.3" y="114">VCC_3V3</text>
<g font-size="1.4">
<text x="91.4" y="50.5">TX_FAULT</text>
<text x="91.4" y="70.9">LOS</text>
</g>
<g font-size="1.2">
<text x="42.9" y="40.7" transform="rotate(-90 42.9 40.7)">VCC_3V3</text>
<text x="55.6" y="40.7" transform="rotate(-90 55.6 40.7)">VCC_3V3</text>
<text x="154.1" y="50.6">VCC_3V3</text>
<text x="251.2" y="48.3" transform="rotate(-90 251.2 48.3)">VCC_3V3</text>
<text x="195.6" y="68.4">VCC_3V3</text>
<text x="230.9" y="73.4">LOS</text>
<text x="263.9" y="76.2" transform="rotate(-90 263.9 76.2)">VCC_3V3</text>
<text x="240" y="101.4">TX_FAULT</text>
<text x="192.8" y="127" transform="rotate(-90 192.8 127)">VCC_3V3</text>
<text x="218.2" y="127" transform="rotate(-90 218.2 127)">VCC_3V3</text>
<text x="139.7" y="154.7">VCC_3V3</text>
</g>
<text font-size="1.1" x="181.3" y="165.6">shield-cover</text>
</svg>
